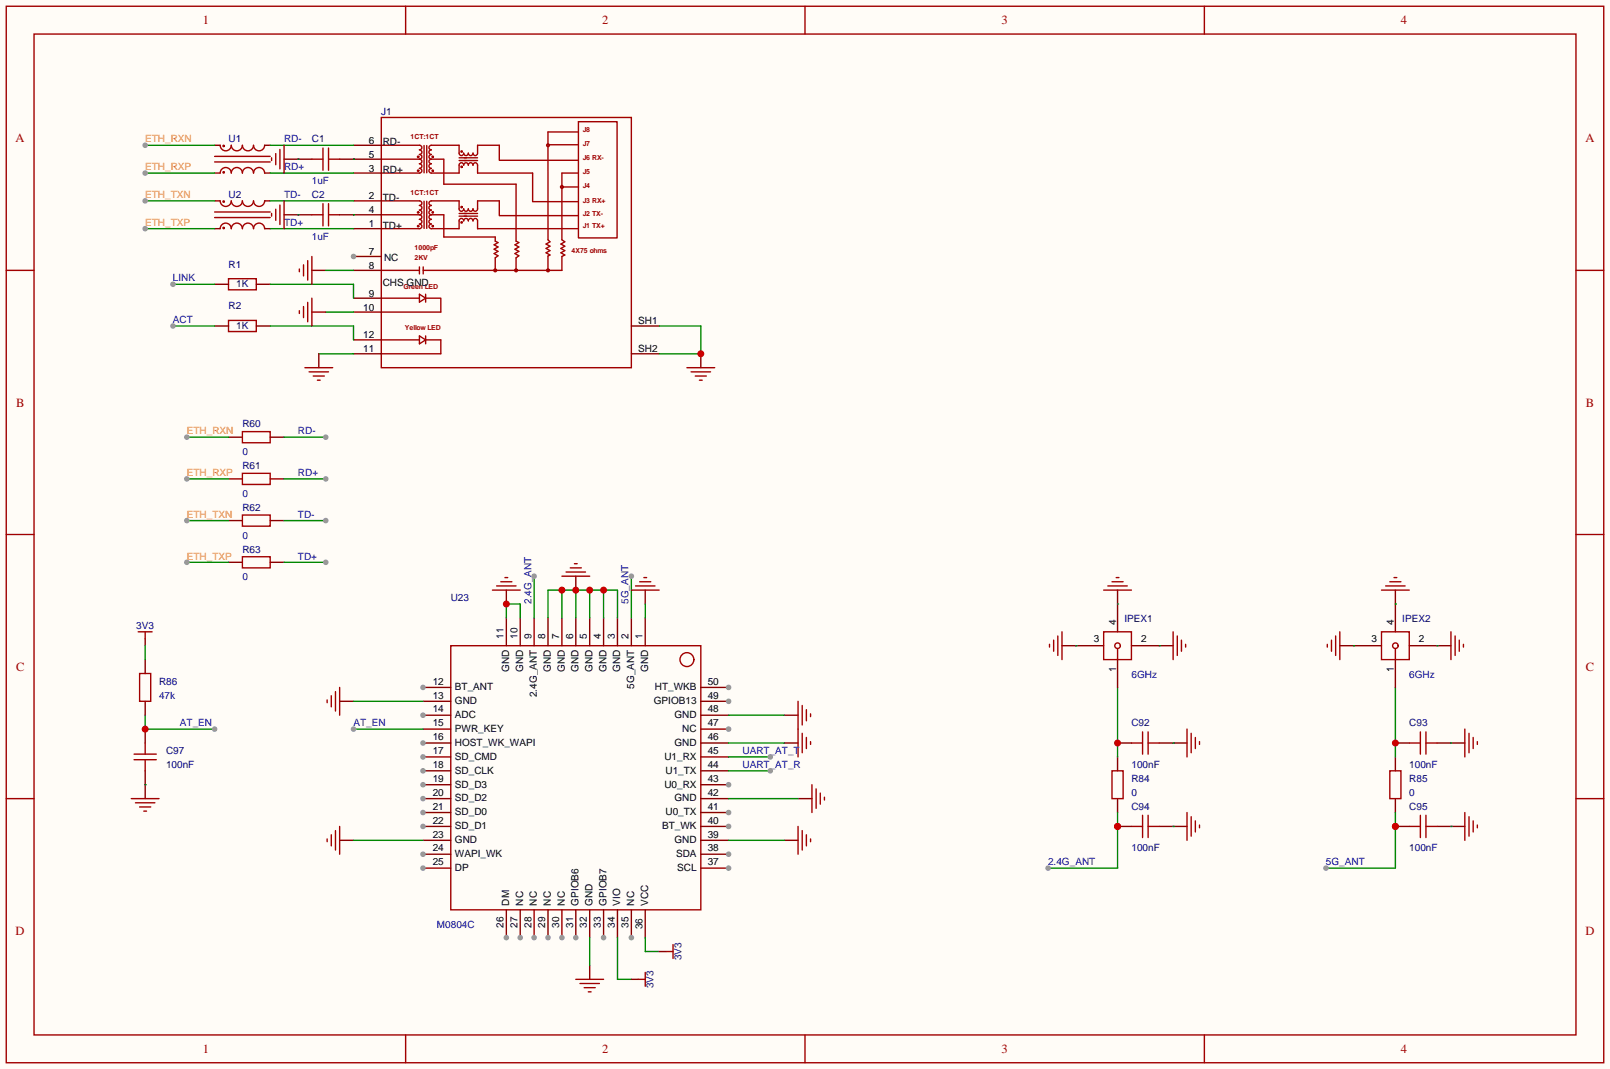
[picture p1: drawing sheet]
<svg xmlns="http://www.w3.org/2000/svg" width="294mm" height="195mm" viewBox="0 0 294 195" stroke-linecap="round" stroke-linejoin="round" font-family="sans-serif">
<path d="M0 0h294.4v195.3h-294.4z" fill="#fffcf7"/>
<g fill="none" stroke="#a10000" stroke-width=".25">
<path d="M1.1 1.1h292.1v193.1h-292.1zM6.2 6.2h282v182.9h-282zM74.2 1.1v5.1M147.2 1.1v5.1M220.2 1.1v5.1M69.7 21.5h45.7v45.7h-45.7zM69.7 26.5h7a.42 .42 0 0 1 .4 .5 .42 .42 0 0 1-.4 .4 .43 .43 0 0 1 .4 .4 .43 .43 0 0 1-.4 .4 .43 .43 0 0 1 .4 .5 .43 .43 0 0 1-.4 .4M69.7 36.7h7a.42 .42 0 0 1 .4 .4 .42 .42 0 0 1-.4 .4 .43 .43 0 0 1 .4 .5 .43 .43 0 0 1-.4 .4 .43 .43 0 0 1 .4 .4 .43 .43 0 0 1-.4 .4M69.7 29.1h7M69.7 39.2h7M76.7 29.1a.42 .42 0 0 1 .4 .4 .42 .42 0 0 1-.4 .4 .43 .43 0 0 1 .4 .4 .43 .43 0 0 1-.4 .5 .43 .43 0 0 1 .4 .4 .43 .43 0 0 1-.4 .4h-7M76.7 39.2a.42 .42 0 0 1 .4 .5 .42 .42 0 0 1-.4 .4 .43 .43 0 0 1 .4 .4 .43 .43 0 0 1-.4 .4 .43 .43 0 0 1 .4 .5 .43 .43 0 0 1-.4 .4h-7"/>
<path d="M77.5 26.6v5M77.5 36.8v4.9M78 26.6v5M78 36.8v4.9M78.9 29.1a.43 .43 0 0 1-.5-.4 .43 .43 0 0 1 .5-.5 .43 .43 0 0 1-.5-.4 .43 .43 0 0 1 .5-.4 .42 .42 0 0 1-.5-.4 .42 .42 0 0 1 .5-.5h5v1.5a.42 .42 0 0 0 .5 .4 .42 .42 0 0 0 .4-.4 .43 .43 0 0 0 .4 .4 .43 .43 0 0 0 .4-.4 .43 .43 0 0 0 .5 .4 .43 .43 0 0 0 .4-.4 .42 .42 0 0 0 .4 .4 .42 .42 0 0 0 .4-.4v-1.5h4v2.8h14.5M78.9 39.2a.43 .43 0 0 1-.5-.4 .43 .43 0 0 1 .5-.4 .43 .43 0 0 1-.5-.4 .43 .43 0 0 1 .5-.5 .42 .42 0 0 1-.5-.4 .42 .42 0 0 1 .5-.4h5v1.5a.42 .42 0 0 0 .5 .4 .42 .42 0 0 0 .4-.4 .43 .43 0 0 0 .4 .4 .43 .43 0 0 0 .4-.4 .43 .43 0 0 0 .5 .4 .43 .43 0 0 0 .4-.4 .42 .42 0 0 0 .4 .4 .42 .42 0 0 0 .4-.4v-1.5h4v2.7h14.5M78.9 29.1h2.2M78.9 39.2h2.3v4.1h9.4v.8l.5 .2-.7 .4 .7 .4-.7 .4 .7 .4-.7 .4 .7 .4-.5 .4v2.3M78.9 39.2a.42 .42 0 0 0-.5 .5 .42 .42 0 0 0 .5 .4 .43 .43 0 0 0-.5 .4 .43 .43 0 0 0 .5 .4 .43 .43 0 0 0-.5 .5 .43 .43 0 0 0 .5 .4h5v-1.4a.42 .42 0 0 1 .5-.5 .42 .42 0 0 1 .4 .5 .43 .43 0 0 1 .4-.5 .43 .43 0 0 1 .4 .5 .43 .43 0 0 1 .5-.5 .43 .43 0 0 1 .4 .5 .42 .42 0 0 1 .4-.5 .42 .42 0 0 1 .4 .4v1.5M78.9 29.1a.42 .42 0 0 0-.5 .4 .42 .42 0 0 0 .5 .4 .43 .43 0 0 0-.5 .4 .43 .43 0 0 0 .5 .5 .43 .43 0 0 0-.5 .4 .43 .43 0 0 0 .5 .4h5v-1.4a.42 .42 0 0 1 .5-.5 .42 .42 0 0 1 .4 .5 .43 .43 0 0 1 .4-.5 .43 .43 0 0 1 .4 .5 .43 .43 0 0 1 .5-.5 .43 .43 0 0 1 .4 .5 .42 .42 0 0 1 .4-.5 .42 .42 0 0 1 .4 .5v1.4M81.2 29.1v4.6h13.2v10.4l.5 .2-.7 .4 .7 .4-.7 .4 .7 .4-.7 .4 .7 .4-.5 .4v2.3M83.9 39.5h3.4"/>
<path d="M83.9 39h3.4M83.9 29.3h3.4M83.9 28.8h3.4M87.3 31.6h10.1v5.2h8.4M100.2 26.4h5.6M102.7 34.2h3.1M105.8 22.2h7v21.3h-7zM105.8 31.6h-3.1v12.2l.6 .4-.7 .4 .7 .4-.7 .4 .7 .4-.7 .4 .7 .4-.6 .3v2.5h-25.3M105.8 24.1h-5.6v19.7l.4 .4-.8 .4 .8 .4-.8 .4 .8 .4-.8 .4 .8 .4-.4 .2v2.6M1.1 49.4h5.1M69.7 49.4h7M69.7 54.5h7"/>
<path d="M76.7 48.8v1.3M76.7 53.8l1.1 .7-1.1 .7zM77.4 48.8v1.3M77.8 54.5h2.8v2.5h-10.9M77.8 53.8v1.4M87.3 41.8h18.5M288.2 49.4h5M69.7 62.1h7M76.7 61.4l1.1 .7-1.1 .7zM77.8 61.4v1.4M77.8 62.1h2.8v2.5h-10.9M1.1 97.7h5.1"/>
<path d="M288.2 97.7h5M1.1 145.9h5.1M288.2 145.9h5M74.2 189.1v5.1M147.2 189.1v5.1M220.2 189.1v5.1"/>
<circle cx="76.5" cy="28.7" r=".13"/>
<circle cx="76.5" cy="38.8" r=".13"/>
<circle cx="76.5" cy="31.2" r=".13"/>
<circle cx="79.1" cy="28.7" r=".13"/>
<circle cx="79.1" cy="38.8" r=".13"/>
<circle cx="79.1" cy="31.2" r=".13"/>
<circle cx="84.4" cy="30.5" r=".13"/>
<circle cx="84.4" cy="37.8" r=".13"/>
<circle cx="84.4" cy="27.7" r=".13"/>
<circle cx="100.2" cy="26.5" r=".25"/>
<circle cx="102.7" cy="34.2" r=".25"/>
<circle cx="76.5" cy="41.3" r=".13"/>
<circle cx="79.1" cy="41.3" r=".13"/>
<circle cx="84.4" cy="40.6" r=".13"/>
<circle cx="90.6" cy="49.4" r=".25"/>
<circle cx="94.4" cy="49.4" r=".25"/>
<circle cx="100.2" cy="49.4" r=".25"/>
</g>
<path d="M64.6 26.5h5.1M64.6 29.1h5.1M64.6 31.6h5.1M64.6 39.2h5.1M64.6 36.7h5.1M64.6 41.8h5.1M64.6 46.9h5.1" fill="none" stroke="#870000" stroke-width=".25"/>
<circle cx="64.6" cy="46.9" r=".51" fill="#999"/>
<g fill="none" stroke="#870000" stroke-width=".25">
<path d="M39.2 36.7h1.1M39.2 31.6h1.1M39.2 26.5h1.1M48.4 36.7h1M48.4 31.6h1M48.4 26.5h1M39.2 41.8h1.1M48.4 41.8h1M64.6 49.4h5.1M64.6 54.5h5.1M64.6 57h5.1M115.4 59.6h5.1"/>
<path d="M64.6 64.6h5.1M64.6 62.1h5.1M115.4 64.6h5.1"/>
</g>
<g fill="none" stroke="#a10000" stroke-width=".25">
<path d="M39.2 39.8h10.2M39.2 38.7h10.2M39.2 29.6h10.2M39.2 28.6h10.2M40.3 31.6a1.02 1.02 0 0 1 1-1 1.02 1.02 0 0 1 1 1 1.02 1.02 0 0 1 1-1 1.02 1.02 0 0 1 1 1 1.02 1.02 0 0 1 1-1 1.02 1.02 0 0 1 1.1 1 1.02 1.02 0 0 1 1-1 1.02 1.02 0 0 1 1 1M48.4 36.7a1.02 1.02 0 0 1-1 1 1.02 1.02 0 0 1-1-1 1.02 1.02 0 0 1-1.1 1 1.02 1.02 0 0 1-1-1 1.02 1.02 0 0 1-1 1 1.02 1.02 0 0 1-1-1 1.02 1.02 0 0 1-1 1 1.02 1.02 0 0 1-1-1M48.4 26.5a1.02 1.02 0 0 1-1 1.1 1.02 1.02 0 0 1-1-1.1 1.02 1.02 0 0 1-1.1 1.1 1.02 1.02 0 0 1-1-1.1 1.02 1.02 0 0 1-1 1.1 1.02 1.02 0 0 1-1-1.1 1.02 1.02 0 0 1-1 1.1 1.02 1.02 0 0 1-1-1.1M40.3 41.8a1.02 1.02 0 0 1 1-1 1.02 1.02 0 0 1 1 1 1.02 1.02 0 0 1 1-1 1.02 1.02 0 0 1 1 1 1.02 1.02 0 0 1 1-1 1.02 1.02 0 0 1 1.1 1 1.02 1.02 0 0 1 1-1 1.02 1.02 0 0 1 1 1"/>
<circle cx="40.9" cy="36.8" r=".13"/>
<circle cx="40.9" cy="26.7" r=".13"/>
<circle cx="40.9" cy="31.5" r=".13"/>
<circle cx="40.9" cy="41.7" r=".13"/>
</g>
<path d="M26.5 26.5h12.7M49.4 36.7h15.2M49.4 26.5h15.2M49.4 31.6h15.2M49.4 41.8h15.2" fill="none" stroke="#008700" stroke-width=".25"/>
<circle cx="26.5" cy="26.5" r=".51" fill="#999"/>
<path d="M26.5 31.6h12.7" fill="none" stroke="#008700" stroke-width=".25"/>
<circle cx="26.5" cy="31.6" r=".51" fill="#999"/>
<path d="M26.5 36.7h12.7" fill="none" stroke="#008700" stroke-width=".25"/>
<circle cx="26.5" cy="36.7" r=".51" fill="#999"/>
<path d="M26.5 41.8h12.7" fill="none" stroke="#008700" stroke-width=".25"/>
<circle cx="26.5" cy="41.8" r=".51" fill="#999"/>
<path d="M128.1 64.6v2.6" fill="none" stroke="#870000" stroke-width=".25"/>
<path d="M125.6 67.2h5.1M126.4 67.9h3.5M127.1 68.7h2.1M127.9 69.5h.5" fill="none" stroke="#a10000" stroke-width=".25"/>
<path d="M120.5 59.6h7.6v5h-7.6" fill="none" stroke="#008700" stroke-width=".25"/>
<circle cx="128.1" cy="64.6" r=".63" fill="#c00"/>
<path d="M31.6 59.6h7.6M49.4 51.9h15.2v2.6M49.4 59.6h15.2v2.5M59.6 57h5M58.3 64.6h6.3" fill="none" stroke="#008700" stroke-width=".25"/>
<path d="M41.8 58.5h5.1v2.1h-5.1zM41.8 50.9h5.1v2.1h-5.1z" fill="none" stroke="#a10000" stroke-width=".25"/>
<path d="M39.2 59.6h2.6M39.2 51.9h2.6M46.9 59.6h2.5M46.9 51.9h2.5" fill="none" stroke="#870000" stroke-width=".25"/>
<circle cx="31.6" cy="59.6" r=".51" fill="#999"/>
<path d="M31.6 51.9h7.6" fill="none" stroke="#008700" stroke-width=".25"/>
<circle cx="31.6" cy="51.9" r=".51" fill="#999"/>
<g fill="none" stroke="#870000" stroke-width=".25">
<path d="M51.9 29.1h5.1M51.9 39.2h5.1M62.1 29.1h2.5M62.1 39.2h2.5M57 49.4h2.6M41.8 79.9h2.5M49.4 79.9h2.5M41.8 87.5h2.5M41.8 95.1h2.5M49.4 87.5h2.5M49.4 95.1h2.5M41.8 102.7h2.5"/>
<path d="M49.4 102.7h2.5"/>
</g>
<g fill="none" stroke="#a10000" stroke-width=".25">
<path d="M49.7 28.8v.5M49.7 39v.5M50.4 28.1v2M50.4 38.2v2.1M51.2 27.3v3.6M51.2 37.5v3.5M51.9 26.5v5.1M51.9 36.7v5.1M57 29.1h2.1M57 39.2h2.1M59.1 27.1v4M59.1 37.2v4.1"/>
<path d="M60.1 29.1h2M60.1 27.1v4M60.1 37.2v4.1M60.1 39.2h2M54.7 49.1v.6M55.5 48.4v2M56.3 47.6v3.6M57 46.9v5M44.3 78.9h5.1v2h-5.1zM44.3 86.5h5.1v2h-5.1zM44.3 94.1h5.1v2h-5.1zM44.3 101.7h5.1v2.1h-5.1z"/>
</g>
<path d="M54.5 29.1h.1M54.5 39.2h.1M64.6 29.1h.1M64.6 39.2h.1M59.6 49.4h5M51.9 79.9h7.7" fill="none" stroke="#008700" stroke-width=".25"/>
<circle cx="59.6" cy="79.9" r=".51" fill="#999"/>
<path d="M51.9 87.5h7.7" fill="none" stroke="#008700" stroke-width=".25"/>
<circle cx="59.6" cy="87.5" r=".51" fill="#999"/>
<path d="M51.9 95.1h7.7" fill="none" stroke="#008700" stroke-width=".25"/>
<circle cx="59.6" cy="95.1" r=".51" fill="#999"/>
<path d="M51.9 102.7h7.7" fill="none" stroke="#008700" stroke-width=".25"/>
<circle cx="59.6" cy="102.7" r=".51" fill="#999"/>
<path d="M34.2 79.9h7.6" fill="none" stroke="#008700" stroke-width=".25"/>
<circle cx="34.2" cy="79.9" r=".51" fill="#999"/>
<path d="M34.2 87.5h7.6" fill="none" stroke="#008700" stroke-width=".25"/>
<circle cx="34.2" cy="87.5" r=".51" fill="#999"/>
<path d="M34.2 95.1h7.6" fill="none" stroke="#008700" stroke-width=".25"/>
<circle cx="34.2" cy="95.1" r=".51" fill="#999"/>
<path d="M34.2 102.7h7.6" fill="none" stroke="#008700" stroke-width=".25"/>
<circle cx="34.2" cy="102.7" r=".51" fill="#999"/>
<path d="M82.4 118h45.7v48.2h-45.7z" fill="none" stroke="#a10000" stroke-width=".25"/>
<path d="M92.6 112.9v5.1M95.1 112.9v5.1M97.7 112.9v5.1M100.2 112.9v5.1M102.7 112.9v5.1M105.3 112.9v5.1M107.8 112.9v5.1M110.4 112.9v5.1M112.9 112.9v5.1M115.4 112.9v5.1M118 112.9v5.1M77.3 125.6h5.1" fill="none" stroke="#870000" stroke-width=".25"/>
<circle cx="77.3" cy="125.6" r=".51" fill="#999"/>
<path d="M77.3 128.1h5.1M77.3 130.7h5.1" fill="none" stroke="#870000" stroke-width=".25"/>
<circle cx="77.3" cy="130.7" r=".51" fill="#999"/>
<path d="M77.3 133.2h5.1M77.3 135.8h5.1" fill="none" stroke="#870000" stroke-width=".25"/>
<circle cx="77.3" cy="135.8" r=".51" fill="#999"/>
<path d="M77.3 138.3h5.1" fill="none" stroke="#870000" stroke-width=".25"/>
<circle cx="77.3" cy="138.3" r=".51" fill="#999"/>
<path d="M77.3 140.8h5.1" fill="none" stroke="#870000" stroke-width=".25"/>
<circle cx="77.3" cy="140.8" r=".51" fill="#999"/>
<path d="M77.3 143.4h5.1" fill="none" stroke="#870000" stroke-width=".25"/>
<circle cx="77.3" cy="143.4" r=".51" fill="#999"/>
<path d="M77.3 145.9h5.1" fill="none" stroke="#870000" stroke-width=".25"/>
<circle cx="77.3" cy="145.9" r=".51" fill="#999"/>
<path d="M77.3 148.5h5.1" fill="none" stroke="#870000" stroke-width=".25"/>
<circle cx="77.3" cy="148.5" r=".51" fill="#999"/>
<path d="M77.3 151h5.1" fill="none" stroke="#870000" stroke-width=".25"/>
<circle cx="77.3" cy="151" r=".51" fill="#999"/>
<path d="M77.3 153.5h5.1M77.3 156.1h5.1" fill="none" stroke="#870000" stroke-width=".25"/>
<circle cx="77.3" cy="156.1" r=".51" fill="#999"/>
<path d="M77.3 158.6h5.1" fill="none" stroke="#870000" stroke-width=".25"/>
<circle cx="77.3" cy="158.6" r=".51" fill="#999"/>
<path d="M92.6 166.2v5.1" fill="none" stroke="#870000" stroke-width=".25"/>
<circle cx="92.6" cy="171.3" r=".51" fill="#999"/>
<path d="M95.1 166.2v5.1" fill="none" stroke="#870000" stroke-width=".25"/>
<circle cx="95.1" cy="171.3" r=".51" fill="#999"/>
<path d="M97.7 166.2v5.1" fill="none" stroke="#870000" stroke-width=".25"/>
<circle cx="97.7" cy="171.3" r=".51" fill="#999"/>
<path d="M100.2 166.2v5.1" fill="none" stroke="#870000" stroke-width=".25"/>
<circle cx="100.2" cy="171.3" r=".51" fill="#999"/>
<path d="M102.7 166.2v5.1" fill="none" stroke="#870000" stroke-width=".25"/>
<circle cx="102.7" cy="171.3" r=".51" fill="#999"/>
<path d="M105.3 166.2v5.1" fill="none" stroke="#870000" stroke-width=".25"/>
<circle cx="105.3" cy="171.3" r=".51" fill="#999"/>
<path d="M107.8 166.2v5.1M110.4 166.2v5.1" fill="none" stroke="#870000" stroke-width=".25"/>
<circle cx="110.4" cy="171.3" r=".51" fill="#999"/>
<path d="M112.9 166.2v5.1M115.4 166.2v5.1" fill="none" stroke="#870000" stroke-width=".25"/>
<circle cx="115.4" cy="171.3" r=".51" fill="#999"/>
<path d="M128.1 158.6h5.1M118 166.2v5.1" fill="none" stroke="#870000" stroke-width=".25"/>
<circle cx="133.2" cy="158.6" r=".51" fill="#999"/>
<path d="M128.1 156.1h5.1" fill="none" stroke="#870000" stroke-width=".25"/>
<circle cx="133.2" cy="156.1" r=".51" fill="#999"/>
<path d="M128.1 153.5h5.1M128.1 151h5.1" fill="none" stroke="#870000" stroke-width=".25"/>
<circle cx="133.2" cy="151" r=".51" fill="#999"/>
<path d="M128.1 148.5h5.1" fill="none" stroke="#870000" stroke-width=".25"/>
<circle cx="133.2" cy="148.5" r=".51" fill="#999"/>
<path d="M128.1 145.9h5.1M128.1 143.4h5.1" fill="none" stroke="#870000" stroke-width=".25"/>
<circle cx="133.2" cy="143.4" r=".51" fill="#999"/>
<path d="M128.1 138.3h5.1M128.1 135.8h5.1M128.1 133.2h5.1M128.1 140.8h5.1" fill="none" stroke="#870000" stroke-width=".25"/>
<circle cx="133.2" cy="133.2" r=".51" fill="#999"/>
<path d="M128.1 130.7h5.1M128.1 128.1h5.1" fill="none" stroke="#870000" stroke-width=".25"/>
<circle cx="133.2" cy="128.1" r=".51" fill="#999"/>
<path d="M128.1 125.6h5.1" fill="none" stroke="#870000" stroke-width=".25"/>
<circle cx="133.2" cy="125.6" r=".51" fill="#999"/>
<circle cx="125.6" cy="120.5" r="1.27" fill="none" stroke="#a10000" stroke-width=".25"/>
<path d="M115.4 105.3v7.6" fill="none" stroke="#008700" stroke-width=".25"/>
<circle cx="115.4" cy="105.3" r=".51" fill="#999"/>
<path d="M97.7 105.3v7.6" fill="none" stroke="#008700" stroke-width=".25"/>
<circle cx="97.7" cy="105.3" r=".51" fill="#999"/>
<path d="M64.6 133.2h12.7" fill="none" stroke="#008700" stroke-width=".25"/>
<circle cx="64.6" cy="133.2" r=".51" fill="#999"/>
<path d="M105.3 105.3v2.5M62.1 128.1h2.5" fill="none" stroke="#870000" stroke-width=".25"/>
<path d="M102.7 105.3h5.1M103.5 104.5h3.6M104.3 103.8h2M105 103h.5M59.8 127.9v.5M60.6 127.1v2.1M61.3 126.4v3.5M62.1 125.6v5.1" fill="none" stroke="#a10000" stroke-width=".25"/>
<path d="M100.2 112.9v-5.1h12.7v5.1M102.7 107.8v5.1M105.3 107.8v5.1M107.8 107.8v5.1M110.4 107.8v5.1M64.6 128.1h12.7" fill="none" stroke="#008700" stroke-width=".25"/>
<g fill="#c00">
<circle cx="110.4" cy="107.8" r=".63"/>
<circle cx="107.8" cy="107.8" r=".63"/>
<circle cx="105.3" cy="107.8" r=".63"/>
<circle cx="102.7" cy="107.8" r=".63"/>
</g>
<path d="M92.6 107.8v2.6M118 107.8v2.6" fill="none" stroke="#870000" stroke-width=".25"/>
<path d="M90 107.8h5.1M90.8 107.1h3.6M91.6 106.3h2M92.3 105.5h.5M115.4 107.8h5.1M116.2 107.1h3.6M117 106.3h2M117.7 105.5h.5" fill="none" stroke="#a10000" stroke-width=".25"/>
<path d="M92.6 112.9v-2.5h2.5v2.5M118 110.4v2.5" fill="none" stroke="#008700" stroke-width=".25"/>
<circle cx="92.6" cy="110.4" r=".63" fill="#c00"/>
<path d="M143.4 135.8h2.5M143.4 130.7h2.5M204.3 138.3v2.5M62.1 153.5h2.5M143.4 153.5h2.5M145.9 145.9h2.6M204.3 145.9v2.6M107.8 176.4v2.5" fill="none" stroke="#870000" stroke-width=".25"/>
<g fill="none" stroke="#a10000" stroke-width=".25">
<path d="M145.9 128.1v10.2M146.7 128.9v3.6M146.7 134v3.5M147.4 129.7v2M147.4 134.7v2.1M148.2 130.4v.5M148.2 135.5v.5M59.8 153.3v.5M60.6 152.5v2.1M61.3 151.8v3.5M62.1 151v5.1M145.9 151v5.1"/>
<path d="M146.7 151.8v3.5M147.4 152.5v2.1M148.2 153.3v.5M148.5 143.4v5.1M149.2 144.1v3.6M150 144.9v2M150.7 145.7v.5M203.3 140.8h2.1v5.1h-2.1zM105.3 178.9h5.1M106 179.7h3.6M106.8 180.5h2M107.6 181.2h.5"/>
</g>
<path d="M133.2 135.8h10.2M133.2 130.7h10.2M204.3 125.6v12.7M64.6 153.5h12.7M133.2 153.5h10.2M133.2 145.9h12.7M204.3 148.5v10.1h-12.7M107.8 171.3v5.1" fill="none" stroke="#008700" stroke-width=".25"/>
<circle cx="204.3" cy="151" r=".63" fill="#c00"/>
<circle cx="191.6" cy="158.6" r=".51" fill="#999"/>
<path d="M194.2 118h2.5M204.3 107.8v2.6M212 118h2.5M214.5 135.8h2.5M255.1 138.3v2.5M214.5 151h2.5M255.1 145.9v2.6" fill="none" stroke="#870000" stroke-width=".25"/>
<g fill="none" stroke="#a10000" stroke-width=".25">
<path d="M191.9 117.7v.5M192.7 117v2M193.4 116.2v3.6M194.2 115.4v5.1M201.8 107.8h5.1M202.6 107.1h3.5M203.3 106.3h2.1M204.1 105.5h.5M214.5 115.4v5.1M215.3 116.2v3.6M216 117v2M216.8 117.7v.5"/>
<path d="M217 133.2v5.1M217.8 134v3.5M218.6 134.7v2.1M219.3 135.5v.5M217 148.5v5M217.8 149.2v3.6M218.6 150v2M219.3 150.7v.6M254.1 140.8h2.1v5.1h-2.1z"/>
</g>
<path d="M255.1 125.6v12.7M255.1 148.5v10.1h-12.7" fill="none" stroke="#008700" stroke-width=".25"/>
<circle cx="255.1" cy="151" r=".63" fill="#c00"/>
<circle cx="242.4" cy="158.6" r=".51" fill="#999"/>
<path d="M245 118h2.5M255.1 107.8v2.6M262.8 118h2.5M204.3 135.8h2.6M212 135.8h2.5M265.3 135.8h2.5M265.3 151h2.5" fill="none" stroke="#870000" stroke-width=".25"/>
<g fill="none" stroke="#a10000" stroke-width=".25">
<path d="M242.7 117.7v.5M243.5 117v2M244.2 116.2v3.6M245 115.4v5.1M252.6 107.8h5.1M253.4 107.1h3.5M254.1 106.3h2.1M254.9 105.5h.5M265.3 115.4v5.1M266.1 116.2v3.6M266.8 117v2M267.6 117.7v.5"/>
<path d="M206.9 135.8h2M208.9 133.7v4.1M209.9 133.7v4.1M267.8 133.2v5.1M268.6 134v3.5M269.4 134.7v2.1M270.1 135.5v.5M267.8 148.5v5M268.6 149.2v3.6M269.4 150v2M270.1 150.7v.6"/>
</g>
<path d="M112.9 171.3v7.6h2.5M118 171.3v2.6h2.5" fill="none" stroke="#008700" stroke-width=".25"/>
<circle cx="204.3" cy="135.8" r=".63" fill="#c00"/>
<path d="M209.9 135.8h2.1M206.9 151h2M208.9 149v4M209.9 149v4" fill="none" stroke="#a10000" stroke-width=".25"/>
<path d="M214.5 135.8h.1" fill="none" stroke="#008700" stroke-width=".25"/>
<path d="M204.3 151h2.6M212 151h2.5" fill="none" stroke="#870000" stroke-width=".25"/>
<circle cx="204.3" cy="151" r=".63" fill="#c00"/>
<path d="M209.9 151h2.1M257.7 151h2M259.7 149v4M260.7 149v4" fill="none" stroke="#a10000" stroke-width=".25"/>
<path d="M214.5 151h.1" fill="none" stroke="#008700" stroke-width=".25"/>
<path d="M255.1 151h2.6M262.8 151h2.5" fill="none" stroke="#870000" stroke-width=".25"/>
<circle cx="255.1" cy="151" r=".63" fill="#c00"/>
<path d="M257.7 135.8h2M259.7 133.7v4.1M260.7 133.7v4.1M260.7 151h2.1" fill="none" stroke="#a10000" stroke-width=".25"/>
<path d="M265.3 151h.1" fill="none" stroke="#008700" stroke-width=".25"/>
<path d="M255.1 135.8h2.6M262.8 135.8h2.5" fill="none" stroke="#870000" stroke-width=".25"/>
<circle cx="255.1" cy="135.8" r=".63" fill="#c00"/>
<path d="M260.7 135.8h2.1M116.7 178.9h1.3M118 177.7v2.5M121.8 173.9h1.3M123.1 172.6v2.5" fill="none" stroke="#a10000" stroke-width=".25"/>
<path d="M133.2 138.3h7.6M265.3 135.8h.1" fill="none" stroke="#008700" stroke-width=".25"/>
<path d="M115.4 178.9h1.3M120.5 173.9h1.3" fill="none" stroke="#870000" stroke-width=".25"/>
<circle cx="140.8" cy="138.3" r=".51" fill="#999"/>
<path d="M133.2 140.8h7.6" fill="none" stroke="#008700" stroke-width=".25"/>
<circle cx="140.8" cy="140.8" r=".51" fill="#999"/>
<path d="M24.5 137.8h4.1M24.5 138.8h4.1M26.5 135.8v2M26.5 138.8v2" fill="none" stroke="#a10000" stroke-width=".25"/>
<path d="M26.5 133.2v2.6M26.5 140.8v2.6" fill="none" stroke="#870000" stroke-width=".25"/>
<path d="M26.5 130.7v2.5h12.7" fill="none" stroke="#008700" stroke-width=".25"/>
<circle cx="26.5" cy="133.2" r=".63" fill="#c00"/>
<circle cx="39.2" cy="133.2" r=".51" fill="#999"/>
<g fill="none" stroke="#870000" stroke-width=".25">
<path d="M57 57h2.6M58.3 64.6v2.6M26.5 116.7v1.3M196.7 118h5.1M204.3 110.4v5M206.9 118h5.1M247.5 118h5.1M255.1 110.4v5M257.7 118h5.1M26.5 120.5v2.6M26.5 128.1v2.6M204.3 120.5v5.1"/>
<path d="M255.1 120.5v5.1M26.5 143.4v2.5"/>
</g>
<g fill="none" stroke="#a10000" stroke-width=".25">
<path d="M54.7 56.8v.5M55.5 56v2M56.3 55.2v3.6M57 54.5v5.1M55.8 67.2h5M56.5 67.9h3.6M57.3 68.7h2M58 69.5h.5M25.3 115.4h2.5M26.5 115.4v1.3M201.8 115.4h5.1v5.1h-5.1zM204.3 118.5v2"/>
<path d="M252.6 115.4h5.1v5.1h-5.1zM255.1 118.5v2M25.5 123.1h2.1v5h-2.1zM24 145.9h5.1M24.8 146.7h3.5M25.5 147.4h2.1M26.3 148.2h.5"/>
<circle cx="204.3" cy="118" r=".51"/>
<circle cx="255.1" cy="118" r=".51"/>
</g>
<path d="M26.5 118v2.5M196.7 118h.1M204.3 110.4h.1M212 118h.1M247.5 118h.1M255.1 110.4h.1M262.8 118h.1M26.5 143.4h.1" fill="none" stroke="#008700" stroke-width=".25"/>
<g font-size="2.3" fill="#a00000">
<text x="37.1" y="4.4">1</text>
<text x="110.1" y="4.4">2</text>
<text x="183.1" y="4.4">3</text>
<text x="256.2" y="4.4">4</text>
<text x="2.9" y="26">A</text>
<text x="289.9" y="26">A</text>
<text x="2.9" y="74.3">B</text>
<text x="289.9" y="74.3">B</text>
<text x="2.9" y="122.6">C</text>
<text x="289.9" y="122.6">C</text>
<text x="2.9" y="170.8">D</text>
<text x="289.9" y="170.8">D</text>
<text x="37.1" y="192.4">1</text>
<text x="110.1" y="192.4">2</text>
<text x="183.1" y="192.4">3</text>
<text x="256.2" y="192.4">4</text>
</g>
<g font-size="1.8" fill="#000080">
<text x="69.7" y="21">J1</text>
<text x="41.8" y="26">U1</text>
<text x="57" y="26">C1</text>
<text x="41.8" y="36.2">U2</text>
<text x="57" y="36.2">C2</text>
<text x="41.8" y="48.9">R1</text>
<text x="43.2" y="52.5">1K</text>
<text x="41.8" y="56.5">R2</text>
<text x="43.2" y="60.1">1K</text>
<text x="44.3" y="78.1">R60</text>
<text x="44.3" y="85.7">R61</text>
<text x="44.3" y="93.3">R62</text>
<text x="44.3" y="101">R63</text>
<text x="82.4" y="109.9">U23</text>
<text x="205.6" y="113.7">IPEX1</text>
<text x="256.4" y="113.7">IPEX2</text>
<text x="24.9" y="114.9">3V3</text>
<text x="29.1" y="125.1">R86</text>
<text x="30.4" y="137.8">C97</text>
<text x="206.9" y="132.7">C92</text>
<text x="257.7" y="132.7">C93</text>
<text x="30.4" y="140.3">100nF</text>
<text x="206.9" y="142.9">R84</text>
<text x="206.9" y="140.3">100nF</text>
<text x="257.7" y="142.9">R85</text>
<text x="257.7" y="140.3">100nF</text>
<text x="206.9" y="145.4">0</text>
<text x="206.9" y="148">C94</text>
<text x="257.7" y="145.4">0</text>
<text x="257.7" y="148">C95</text>
<text x="206.9" y="155.6">100nF</text>
<text x="257.7" y="155.6">100nF</text>
<text x="124.6" y="175.5" transform="rotate(-90 124.6 175.5)">3V3</text>
<text x="119.5" y="180.6" transform="rotate(-90 119.5 180.6)">3V3</text>
</g>
<g font-size="1.8" fill="#f90">
<text x="26.5" y="26">ETH_RXN</text>
<text x="26.5" y="31.1">ETH_RXP</text>
<text x="26.5" y="36.2">ETH_TXN</text>
<text x="26.5" y="41.3">ETH_TXP</text>
<text x="34.2" y="79.4">ETH_RXN</text>
<text x="34.2" y="87">ETH_RXP</text>
<text x="34.2" y="94.6">ETH_TXN</text>
<text x="34.2" y="102.2">ETH_TXP</text>
</g>
<g font-size="1.8" fill="#00f">
<text x="51.9" y="26">RD-</text>
<text x="51.9" y="31.1">RD+</text>
<text x="57" y="33.7">1uF</text>
<text x="51.9" y="36.2">TD-</text>
<text x="51.9" y="41.3">TD+</text>
<text x="57" y="43.8">1uF</text>
<text x="31.6" y="51.4">LINK</text>
<text x="31.6" y="59.1">ACT</text>
<text x="44.3" y="83.2">0</text>
<text x="54.5" y="79.4">RD-</text>
<text x="54.5" y="87">RD+</text>
<text x="44.3" y="90.8">0</text>
<text x="54.5" y="94.6">TD-</text>
<text x="44.3" y="98.4">0</text>
<text x="44.3" y="106">0</text>
<text x="54.5" y="102.2">TD+</text>
<text x="97.2" y="110.4" transform="rotate(-90 97.2 110.4)">2.4G_ANT</text>
<text x="114.9" y="110.4" transform="rotate(-90 114.9 110.4)">5G_ANT</text>
<text x="206.9" y="123.8">6GHz</text>
<text x="257.7" y="123.8">6GHz</text>
<text x="29.1" y="127.6">47k</text>
<text x="32.9" y="132.7">AT_EN</text>
<text x="64.6" y="132.7">AT_EN</text>
<text x="135.8" y="137.8">UART_AT_T</text>
<text x="135.8" y="140.3">UART_AT_R</text>
<text x="191.6" y="158.1">2.4G_ANT</text>
<text x="242.4" y="158.1">5G_ANT</text>
<text x="79.9" y="169.5">M0804C</text>
</g>
<g font-size="1.8">
<text x="67.4" y="26.3">6</text>
<text x="67.4" y="28.8">5</text>
<text x="70" y="26.5">RD-</text>
<text x="67.4" y="31.3">3</text>
<text x="70" y="31.6">RD+</text>
<text x="67.4" y="41.5">1</text>
<text x="67.4" y="39">4</text>
<text x="67.4" y="36.4">2</text>
<text x="70" y="41.8">TD+</text>
<text x="70" y="36.7">TD-</text>
<text x="67.4" y="46.6">7</text>
<text x="70.2" y="47.6">NC</text>
<text x="67.4" y="49.1">8</text>
<text x="70" y="52.2">CHS GND</text>
<text x="66.4" y="56.7">10</text>
<text x="67.4" y="54.2">9</text>
<text x="116.7" y="59.3">SH1</text>
<text x="66.4" y="64.4">11</text>
<text x="66.4" y="61.8">12</text>
<text x="116.7" y="64.4">SH2</text>
<text x="92.1" y="116.7" transform="rotate(-90 92.1 116.7)">11</text>
<text x="94.6" y="116.7" transform="rotate(-90 94.6 116.7)">10</text>
<text x="97.2" y="116.7" transform="rotate(-90 97.2 116.7)">9</text>
<text x="99.7" y="116.7" transform="rotate(-90 99.7 116.7)">8</text>
<text x="102.2" y="116.7" transform="rotate(-90 102.2 116.7)">7</text>
<text x="104.8" y="116.7" transform="rotate(-90 104.8 116.7)">6</text>
<text x="107.3" y="116.7" transform="rotate(-90 107.3 116.7)">5</text>
<text x="109.9" y="116.7" transform="rotate(-90 109.9 116.7)">4</text>
<text x="112.4" y="116.7" transform="rotate(-90 112.4 116.7)">3</text>
<text x="114.9" y="116.7" transform="rotate(-90 114.9 116.7)">2</text>
<text x="117.5" y="116.7" transform="rotate(-90 117.5 116.7)">1</text>
<text x="200" y="117.2">3</text>
<text x="204.1" y="114.2" transform="rotate(-90 204.1 114.2)">4</text>
<text x="208.6" y="117.2">2</text>
<text x="250.8" y="117.2">3</text>
<text x="254.9" y="114.2" transform="rotate(-90 254.9 114.2)">4</text>
<text x="259.4" y="117.2">2</text>
<text x="79.1" y="125.1">12</text>
<text x="93.1" y="122.8" transform="rotate(-90 93.1 122.8)">GND</text>
<text x="95.6" y="122.8" transform="rotate(-90 95.6 122.8)">GND</text>
<text x="100.7" y="122.8" transform="rotate(-90 100.7 122.8)">GND</text>
<text x="103.3" y="122.8" transform="rotate(-90 103.3 122.8)">GND</text>
<text x="105.8" y="122.8" transform="rotate(-90 105.8 122.8)">GND</text>
<text x="108.3" y="122.8" transform="rotate(-90 108.3 122.8)">GND</text>
<text x="110.9" y="122.8" transform="rotate(-90 110.9 122.8)">GND</text>
<text x="113.4" y="122.8" transform="rotate(-90 113.4 122.8)">GND</text>
<text x="116" y="125.9" transform="rotate(-90 116 125.9)">5G_ANT</text>
<text x="118.5" y="122.8" transform="rotate(-90 118.5 122.8)">GND</text>
<text x="129.4" y="125.1">50</text>
<text x="204.1" y="122.8" transform="rotate(-90 204.1 122.8)">1</text>
<text x="254.9" y="122.8" transform="rotate(-90 254.9 122.8)">1</text>
<text x="79.1" y="127.6">13</text>
<text x="79.1" y="130.2">14</text>
<text x="83.2" y="126.1">BT_ANT</text>
<text x="83.2" y="128.7">GND</text>
<text x="83.2" y="131.2">ADC</text>
<text x="98.2" y="127.4" transform="rotate(-90 98.2 127.4)">2.4G_ANT</text>
<text x="119.6" y="128.7">GPIOB13</text>
<text x="119.8" y="126.1">HT_WKB</text>
<text x="123.3" y="131.2">GND</text>
<text x="129.4" y="130.2">48</text>
<text x="129.4" y="127.6">49</text>
<text x="79.1" y="132.7">15</text>
<text x="79.1" y="135.3">16</text>
<text x="79.1" y="137.8">17</text>
<text x="83.2" y="133.7">PWR_KEY</text>
<text x="83.2" y="136.3">HOST_WK_WAPI</text>
<text x="123.3" y="136.3">GND</text>
<text x="124.7" y="133.7">NC</text>
<text x="129.4" y="137.8">45</text>
<text x="129.4" y="135.3">46</text>
<text x="129.4" y="132.7">47</text>
<text x="79.1" y="140.3">18</text>
<text x="79.1" y="142.9">19</text>
<text x="83.2" y="138.8">SD_CMD</text>
<text x="83.2" y="141.4">SD_CLK</text>
<text x="83.2" y="143.9">SD_D3</text>
<text x="121.5" y="143.9">U0_RX</text>
<text x="121.5" y="138.8">U1_RX</text>
<text x="121.7" y="141.4">U1_TX</text>
<text x="129.4" y="142.9">43</text>
<text x="129.4" y="140.3">44</text>
<text x="79.1" y="145.4">20</text>
<text x="79.1" y="148">21</text>
<text x="83.2" y="146.4">SD_D2</text>
<text x="83.2" y="149">SD_D0</text>
<text x="121.7" y="149">U0_TX</text>
<text x="123.3" y="146.4">GND</text>
<text x="129.4" y="148">41</text>
<text x="129.4" y="145.4">42</text>
<text x="79.1" y="150.5">22</text>
<text x="79.1" y="153">23</text>
<text x="79.1" y="155.6">24</text>
<text x="83.2" y="151.5">SD_D1</text>
<text x="83.2" y="154.1">GND</text>
<text x="121.1" y="151.5">BT_WK</text>
<text x="123.3" y="154.1">GND</text>
<text x="129.4" y="155.6">38</text>
<text x="129.4" y="153">39</text>
<text x="129.4" y="150.5">40</text>
<text x="79.1" y="158.1">25</text>
<text x="83.2" y="156.6">WAPI_WK</text>
<text x="83.2" y="159.1">DP</text>
<text x="123.6" y="156.6">SDA</text>
<text x="123.8" y="159.1">SCL</text>
<text x="129.4" y="158.1">37</text>
<text x="93.1" y="165.5" transform="rotate(-90 93.1 165.5)">DM</text>
<text x="95.6" y="165.5" transform="rotate(-90 95.6 165.5)">NC</text>
<text x="98.2" y="165.5" transform="rotate(-90 98.2 165.5)">NC</text>
<text x="100.7" y="165.5" transform="rotate(-90 100.7 165.5)">NC</text>
<text x="103.3" y="165.5" transform="rotate(-90 103.3 165.5)">NC</text>
<text x="105.8" y="165.5" transform="rotate(-90 105.8 165.5)">GPIOB6</text>
<text x="108.3" y="165.5" transform="rotate(-90 108.3 165.5)">GND</text>
<text x="110.9" y="165.5" transform="rotate(-90 110.9 165.5)">GPIOB7</text>
<text x="113.4" y="165.5" transform="rotate(-90 113.4 165.5)">VIO</text>
<text x="116" y="165.5" transform="rotate(-90 116 165.5)">NC</text>
<text x="118.5" y="165.5" transform="rotate(-90 118.5 165.5)">VCC</text>
<text x="92.1" y="169.5" transform="rotate(-90 92.1 169.5)">26</text>
<text x="94.6" y="169.5" transform="rotate(-90 94.6 169.5)">27</text>
<text x="97.2" y="169.5" transform="rotate(-90 97.2 169.5)">28</text>
<text x="99.7" y="169.5" transform="rotate(-90 99.7 169.5)">29</text>
<text x="102.2" y="169.5" transform="rotate(-90 102.2 169.5)">30</text>
<text x="104.8" y="169.5" transform="rotate(-90 104.8 169.5)">31</text>
<text x="107.3" y="169.5" transform="rotate(-90 107.3 169.5)">32</text>
<text x="109.9" y="169.5" transform="rotate(-90 109.9 169.5)">33</text>
<text x="112.4" y="169.5" transform="rotate(-90 112.4 169.5)">34</text>
<text x="114.9" y="169.5" transform="rotate(-90 114.9 169.5)">35</text>
<text x="117.5" y="169.8" transform="rotate(-90 117.5 169.8)">36</text>
</g>
<g font-size="1.3" fill="#a00000">
<text x="75.1" y="25.4">1CT:1CT</text>
<text x="106.6" y="24.2">J8</text>
<text x="106.6" y="26.7">J7</text>
<text x="106.6" y="29.2">J6 RX-</text>
<text x="75.1" y="35.6">1CT:1CT</text>
<text x="106.6" y="31.8">J5</text>
<text x="106.6" y="34.4">J4</text>
<text x="106.6" y="37.1">J3 RX+</text>
<text x="106.6" y="39.4">J2 TX-</text>
<text x="106.6" y="41.7">J1 TX+</text>
<text x="75.8" y="45.7">1000pF</text>
<text x="75.8" y="47.5">2KV</text>
<text x="104.5" y="46.3">4X75 ohms</text>
<text x="73.8" y="52.9">Green LED</text>
<text x="74.1" y="60.2">Yellow LED</text>
</g>
</svg>
